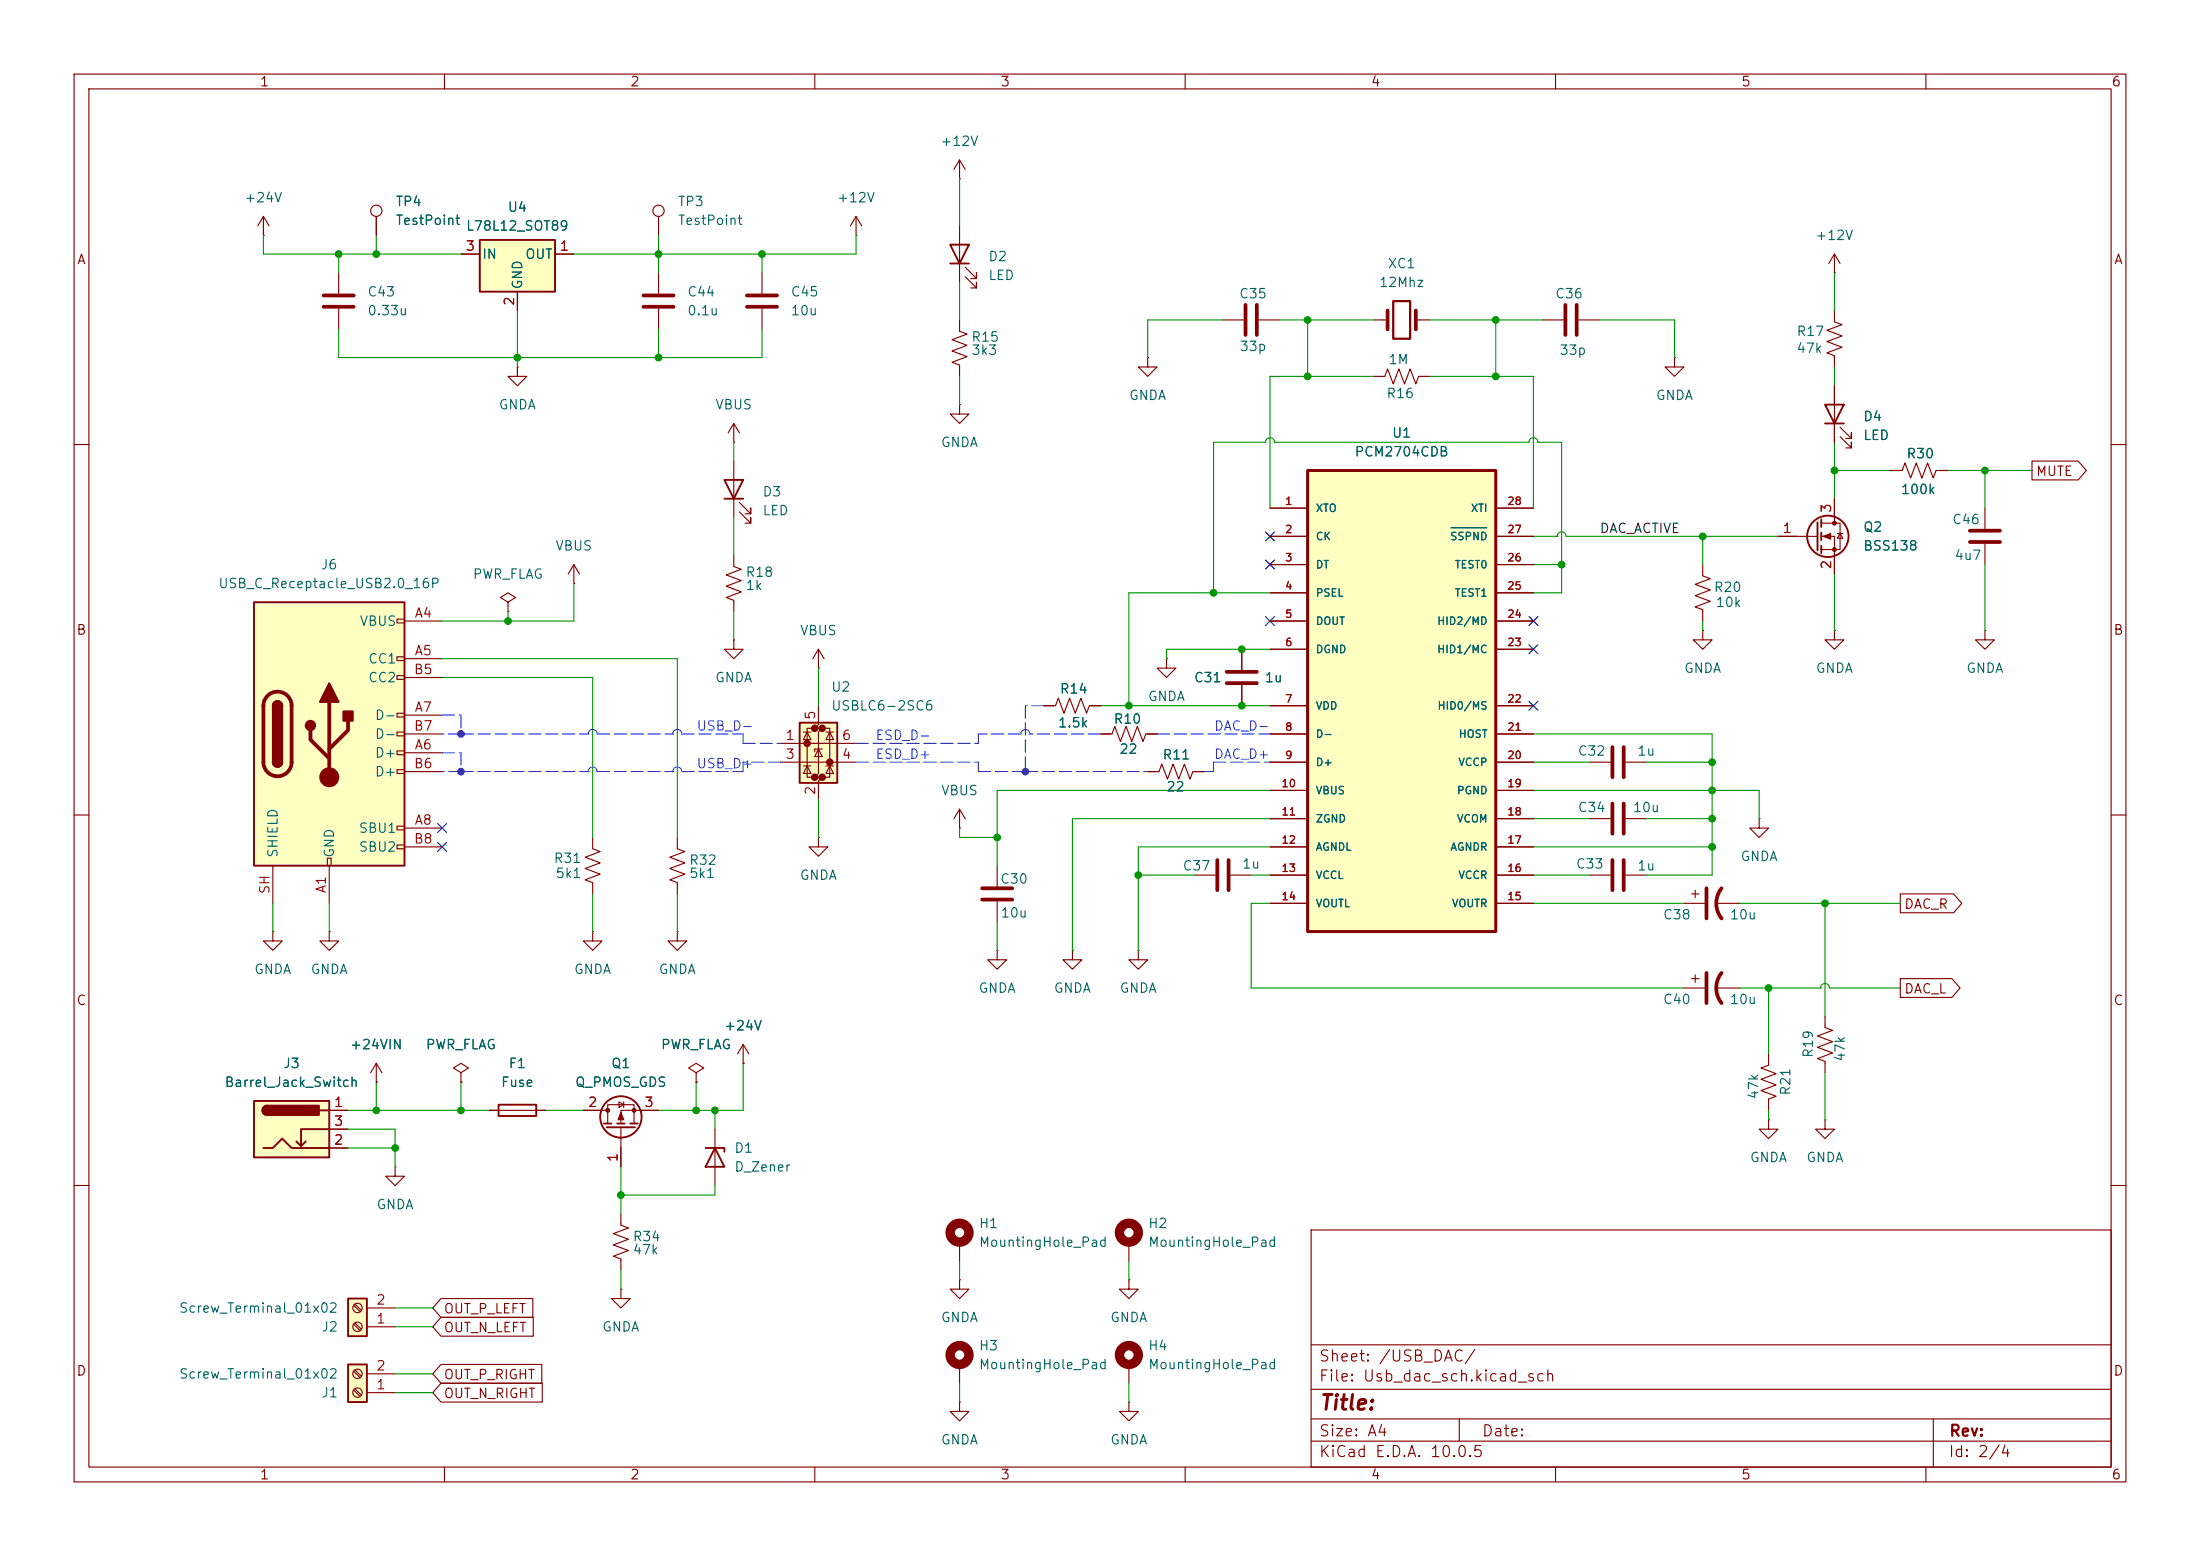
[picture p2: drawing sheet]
<svg xmlns="http://www.w3.org/2000/svg" width="297mm" height="210mm" viewBox="0 0 297 210" stroke-linecap="round" stroke-linejoin="round" font-family="sans-serif">
<g fill="none" stroke="#840000" stroke-width=".15">
<path d="M10 10h277v190h-277zM12 12h273v186h-273zM60 10v2M110 10v2M160 10v2M210 10v2M260 10v2M10 60h2M285 60h2M10 110h2M285 110h2M10 160h2"/>
<path d="M177 166h108v32h-108zM285 160h2M60 198v2M110 198v2M160 198v2M177 194.5h108M177 191.5h108M177 187.5h108M177 181.5h108M197 191.5v3M210 198v2M260 198v2"/>
<path d="M261 191.5v6.5"/>
</g>
<path d="M64.8 32.4h10.1v7h-10.1z" fill="#ffffc2"/>
<g fill="none" stroke="#840000" stroke-width=".25">
<path d="M64.8 32.4h10.1v7h-10.1zM97.8 64.8h2.5l-1.2 2.5zM97.8 67.3h2.5M245.4 70.5v3.8M245.9 70.1v1M245.9 71.9v1M245.9 73.7v1M95.2 154.9h2.6v.5M96.5 154.9l1.3 2.6h-2.6z"/>
<circle cx="246.8" cy="72.4" r="2.79"/>
</g>
<g fill="none" stroke="#840000" stroke-width=".15">
<path d="M35.6 31.8h.1M35.6 29.2l-.8 1.3M35.6 29.2l.7 1.3M35.6 29.2v2.6M45.7 36.8v2.8M50.8 29.2v2.6M62.2 34.3h2.6M69.8 39.4v2.5M74.9 34.3h2.6M45.7 41.7v2.8M69.8 49.5v1.3h1.3l-1.3 1.3-1.2-1.3h1.2M69.8 49.5h.1"/>
<path d="M99.1 59.7h.1M99.1 57.2l-.8 1.2M99.1 57.2l.7 1.2M99.1 57.2v2.5M77.5 78.7h.1M77.5 76.2l-.8 1.3M77.5 76.2l.7 1.3M77.5 76.2v2.5M99.1 62.2v7.7M99.8 69.1l1.5 1.5v-.7v.7h-.7M99.8 67.8l1.5 1.5v-.7v.7h-.7M240 72.4h5.4"/>
<path d="M245.9 70.6h2.5v3.6h-2.5M245.9 72.4h1.7v5.1M247.6 67.3v3.3M248 72h.8M248.4 72l.4 .6h-.8zM255.3 63.5h1.5l.4-1 .7 2 .8-2 .8 2 .7-2 .8 2 .4-1h1.5M268 68.6v2.8M268 73.4v2.8M247.6 85.1v1.3h1.3l-1.3 1.2-1.2-1.2h1.2M247.6 85.1h.1M268 85.1v1.3h1.2l-1.2 1.2-1.3-1.2h1.3M268 85.1h.1"/>
<path d="M110.5 113v1.3h1.3l-1.3 1.3-1.3-1.3h1.3M110.5 113h.1M36.8 125.7v1.3h1.3l-1.3 1.3-1.2-1.3h1.2M36.8 125.7h.1M44.4 125.7v1.3h1.3l-1.3 1.3-1.2-1.3h1.2M44.4 125.7h.1M96.5 152.4v7.6M83.8 174v1.3h1.3l-1.3 1.2-1.3-1.2h1.3M83.8 174h.1M83.8 163.8v1.6l1 .3-2 .8 2 .8-2 .7 2 .8-2 .7 1 .4v1.6M129.5 172.7v1.3h1.3l-1.3 1.3-1.2-1.3h1.2M129.5 172.7h.1"/>
<path d="M129.5 167.6v2.6M152.4 172.7v1.3h1.3l-1.3 1.3-1.3-1.3h1.3M152.4 172.7h.1M129.5 189.2v1.3h1.3l-1.3 1.3-1.2-1.3h1.2M129.5 189.2h.1M129.5 184.2v2.5M152.4 189.2v1.3h1.3l-1.3 1.3-1.3-1.3h1.3M152.4 189.2h.1"/>
<circle cx="50.8" cy="28.4" r=".76"/>
</g>
<path d="M43.7 39.9h4.1M43.7 41.4h4.1M265.9 71.6h4.1M265.9 73.2h4.1" fill="none" stroke="#840000" stroke-width=".51"/>
<g fill="none" stroke="#840000" stroke-width="1.3">
<circle cx="129.5" cy="166.4" r="1.27"/>
<circle cx="129.5" cy="182.9" r="1.27"/>
</g>
<g fill="#840000" stroke="#840000" stroke-width=".15">
<path d="M246.1 72.4l1-.4v.8z"/>
<circle cx="247.6" cy="70.6" r=".25"/>
<circle cx="247.6" cy="74.2" r=".25"/>
</g>
<path d="M107.9 97.5h5.1v8.2h-5.1z" fill="#ffffc2"/>
<g fill="#840000" stroke="#840000" stroke-width=".51">
<circle cx="109" cy="100.3" r=".25"/>
<circle cx="110" cy="98.3" r=".25"/>
<circle cx="110" cy="104.9" r=".25"/>
<circle cx="111" cy="98.3" r=".25"/>
<circle cx="111" cy="104.9" r=".25"/>
<circle cx="112" cy="102.9" r=".25"/>
</g>
<g fill="none" stroke="#840000" stroke-width=".15">
<path d="M88.9 29.2v2.6M88.9 36.8v2.8M102.9 36.8v2.8M115.6 31.8h.1M115.6 29.2l-.8 1.3M115.6 29.2l.7 1.3M115.6 29.2v2.6M129.5 24.1h.1M129.5 21.6v2.5M129.5 30.5v7.6M129.5 21.6l-.7 1.3M129.5 21.6l.8 1.3"/>
<path d="M130.3 37.3l1.5 1.6v-.8v.8h-.7M130.3 36.1l1.5 1.5v-.8v.8h-.7M88.9 41.7v2.8M102.9 41.7v2.8M129.5 43.2v1.5l1.1 .4-2.1 .7 2.1 .8-2.1 .8 2.1 .7-2.1 .8 1 .4v1.5M129.5 54.6v1.3h1.3l-1.3 1.3-1.2-1.3h1.2M129.5 54.6h.1M154.9 48.3v1.2h1.3l-1.3 1.3-1.2-1.3h1.2M154.9 48.3h.1M247.6 41.9v1.5l1.1 .4-2.1 .8 2.1 .7-2.1 .8 2.1 .8-2.1 .7 1 .4v1.5M247.6 52.1v7.6M248.4 58.9l1.5 1.6v-.8v.8h-.7"/>
<path d="M248.4 57.7l1.5 1.5v-.8v.8h-.7M99.1 74.9v1.6l1 .3-2.1 .8 2.1 .8-2.1 .7 2.1 .8-2.1 .7 1.1 .4v1.6M99.1 86.4v1.2h1.2l-1.2 1.3-1.3-1.3h1.3M99.1 86.4h.1M108.5 98.8h1M109 98.8l.5 1h-1zM110 98.3h-1v6.6h1M110.5 95.3v2.5l-.5 .5h1l-.5 .5v5.6l-.5 .5h1l-.5 .5v2.6M110.5 90.2h.1M110.5 87.6v2.6M110.5 87.6l-.8 1.3M110.5 87.6l.8 1.3"/>
<path d="M111 98.3h1v6.6h-1M111.5 98.8h1M112 98.8l.5 1h-1zM105.4 100.3h10.2M105.4 102.9h10.2M108.5 103.4h1M109 103.4l.5 1h-1zM110.5 101.1l.5 1h-1zM111 101.1h-1v.4M111.5 103.4h1M112 103.4l.5 1h-1zM53.3 157.5v1.3h1.3l-1.3 1.2-1.2-1.2h1.2"/>
<path d="M53.3 157.5h.1M66 149.9h7.7M78.7 149.9h3.3M82 151.6v-2.5h3.6v2.5M83.6 148.7l.6 .4-.6 .4zM83.8 152.1v5.4M84.2 148.7v.8M88.9 149.9h-5.1v1.7M100.3 143.5h.1M100.3 141l-.7 1.2M100.3 141l.8 1.2M100.3 141v2.5"/>
<circle cx="88.9" cy="28.4" r=".76"/>
</g>
<g fill="none" stroke="#840000" stroke-width=".25">
<path d="M128.3 33h2.5l-1.3 2.6zM128.3 35.6h2.5M246.4 54.6h2.5l-1.3 2.6zM246.4 57.2h2.5M107.9 97.5h5.1v8.2h-5.1zM67.3 149.1h5.1v1.5h-5.1zM81.5 151.6h1M81.9 152.1h3.8M83.3 151.6h1M85.1 151.6h1"/>
<circle cx="83.8" cy="150.7" r="2.79"/>
</g>
<path d="M86.9 39.9h4M100.8 39.9h4.1M86.9 41.4h4M100.8 41.4h4.1" fill="none" stroke="#840000" stroke-width=".51"/>
<g fill="#840000" stroke="#840000" stroke-width=".15">
<path d="M83.8 150.1l.4 1h-.8z"/>
<circle cx="82" cy="149.9" r=".25"/>
<circle cx="85.6" cy="149.9" r=".25"/>
</g>
<path d="M34.3 148.6h10.1v7.6h-10.1z" fill="#ffffc2"/>
<path d="M34.3 148.6h10.1v7.6h-10.1zM35.6 154.9h1.2l1.3-1.2 1.3 1.2h5M36.1 149.2a.64 .64 0 0 0-.7 .7 .64 .64 0 0 0 .7 .6M41.3 154.1l-.7 .6M43.2 149.9h1.2M44.4 152.4h-3.8v2.3l-.6-.6" fill="none" stroke="#840000" stroke-width=".25"/>
<g fill="#840000" stroke="#840000" stroke-width=".25">
<path d="M35.6 149.4l.5-.2v1.3a.63 .63 0 0 1-.6-.4 .63 .63 0 0 1 .1-.7z"/>
<path d="M36.1 149.2h7v1.3h-7z"/>
</g>
<path d="M80 113v1.6l1 .3-2 .8 2 .8-2 .7 2 .8-2 .7 1 .4v1.6M91.4 113v1.6l1.1 .3-2.1 .8 2.1 .8-2.1 .7 2.1 .8-2.1 .7 1 .4v1.6M44.4 149.9h2.6M44.4 154.9h2.6M44.4 152.4h2.6" fill="none" stroke="#840000" stroke-width=".15"/>
<path d="M34.3 81.3h20.3v35.5h-20.3z" fill="#ffffc2"/>
<g fill="none" stroke="#840000" stroke-width=".15">
<path d="M53.6 83.6h1v.5h-1zM53.6 88.6h1v.6h-1zM53.6 91.2h1v.5h-1zM53.6 96.3h1v.5h-1zM53.6 98.8h1v.5h-1zM54.6 83.8h5.1M54.6 88.9h5.1M54.6 96.5h5.1M54.6 91.4h5.1M54.6 99.1h5.1M36.8 116.8v5.1M44.2 115.8h.5v1h-.5z"/>
<path d="M44.4 116.8v5.1M53.6 101.3h1v.6h-1zM53.6 103.9h1v.5h-1zM53.6 111.5h1v.5h-1zM53.6 114h1v.6h-1zM54.6 101.6h5.1M54.6 111.8h5.1M54.6 104.1h5.1M54.6 114.3h5.1"/>
</g>
<path d="M34.3 81.3h20.3v35.5h-20.3zM36.8 95.3a.64 .64 0 0 1 .7-.7 .64 .64 0 0 1 .6 .7M36.8 102.9a.64 .64 0 0 0 .7 .6 .64 .64 0 0 0 .6-.6" fill="none" stroke="#840000" stroke-width=".25"/>
<path d="M36.1 93.9a1.9 1.9 0 0 1 2.1-.4 1.9 1.9 0 0 1 1.2 1.8v7.6a1.91 1.91 0 0 1-1.9 1.9 1.91 1.91 0 0 1-1.9-1.9v-7.6a1.9 1.9 0 0 1 .5-1.4zM41.9 98.6v1.2l2.5 2.6M44.4 94.7v10.2M47 97.3v1.3l-2.6 2.5" fill="none" stroke="#840000" stroke-width=".51"/>
<g fill="#840000" stroke="#840000" stroke-width=".25">
<path d="M36.8 95.3h1.3v7.6h-1.3z"/>
<path d="M37 94.8a.64 .64 0 0 1 .7-.1 .64 .64 0 0 1 .4 .6h-1.3z"/>
<path d="M36.8 102.9h1.3a.64 .64 0 0 1-.6 .6 .64 .64 0 0 1-.7-.6z"/>
<path d="M44.4 92.2l1.3 2.5h-2.5z"/>
<path d="M46.4 96h1.2v1.3h-1.2z"/>
<circle cx="41.9" cy="97.9" r=".63"/>
</g>
<circle cx="44.4" cy="104.9" r="1.27" fill="#840000" stroke="#840000" stroke-width=".15"/>
<path d="M47 175.3h2.5v5h-2.5z" fill="#ffffc2"/>
<path d="M47 175.3h2.5v5h-2.5z" fill="none" stroke="#840000" stroke-width=".25"/>
<g fill="none" stroke="#840000" stroke-width=".15">
<path d="M129.5 111.8h.1M129.5 109.2l-.7 1.3M129.5 109.2l.8 1.3M129.5 109.2v2.6M47.8 178.7l.8 .9M47.8 176.2l.8 .8M47.9 178.6l.9 .8M47.9 176l.9 .9M49.5 179.1h3.8M49.5 176.5h3.8"/>
<circle cx="48.3" cy="179.1" r=".63"/>
<circle cx="48.3" cy="176.5" r=".63"/>
</g>
<path d="M47 184.2h2.5v5h-2.5z" fill="#ffffc2"/>
<path d="M47 184.2h2.5v5h-2.5z" fill="none" stroke="#840000" stroke-width=".25"/>
<g fill="none" stroke="#840000" stroke-width=".15">
<path d="M247.6 36.8h.1M247.6 34.3l-.7 1.3M247.6 34.3l.8 1.3M247.6 34.3v2.5M165.1 43.2h2.8M169.9 43.2h2.8M185.4 50.8h1.5l.4-1 .8 2 .7-2 .8 2 .8-2 .7 2 .4-1h1.5M185.4 43.2h1.9M191.1 43.2h1.9M208.3 43.2h2.8M213.1 43.2h2.8M226.1 48.3v1.2h1.2l-1.2 1.3-1.3-1.3h1.3"/>
<path d="M226.1 48.3h.1M68.6 81.3l1-.7-1-.6-1 .6 1 .7v1.3M68.6 82.6h.1M157.5 88.9v1.3h1.2l-1.2 1.2-1.3-1.2h1.3M157.5 88.9h.1M134.6 116.8v2.8M161.3 118.1h2.8M166.1 118.1h2.8M214.6 118.1h2.8M214.6 110.5h2.8M219.5 118.1h2.7M219.5 110.5h2.7"/>
<path d="M237.5 110.5v1.3h1.3l-1.3 1.2-1.3-1.2h1.3M237.5 110.5h.1M80 125.7v1.3h1.3l-1.3 1.3-1.3-1.3h1.3M80 125.7h.1M91.4 125.7v1.3h1.3l-1.3 1.3-1.2-1.3h1.2M91.4 125.7h.1M134.6 128.3v1.2h1.3l-1.3 1.3-1.3-1.3h1.3M134.6 128.3h.1M134.6 121.7v2.8M144.8 128.3v1.2h1.2l-1.2 1.3-1.3-1.3h1.3M144.8 128.3h.1M227.3 121.9h2.8"/>
<path d="M227.3 133.4h2.8M228.3 120.7h1.1M228.3 132.1h1.1M228.9 120.1v1.1M228.9 131.6v1M231.6 121.9h3.3M231.6 133.4h3.3M246.4 137.2v1.5l1 .4-2 .7 2 .8-2 .8 2 .7-2 .8 1 .4v1.5M50.8 146.1h.1M50.8 143.5l-.8 1.3M50.8 143.5l.8 1.3M50.8 143.5v2.6"/>
<path d="M62.2 144.8l1-.7-1-.6-1 .6 1 .7v1.3M62.2 146.1h.1M94 144.8l1-.7-1-.6-1 .6 1 .7v1.3M94 146.1h.1M238.8 151.1v1.3h1.2l-1.2 1.3-1.3-1.3h1.3M238.8 151.1h.1M238.8 142.2v1.6l-1.1 .3 2.1 .8-2.1 .8 2.1 .7-2.1 .8 2.1 .8-1 .3v1.6M246.4 151.1v1.3h1.2l-1.2 1.3-1.3-1.3h1.3M246.4 151.1h.1M152.4 167.6v2.6M47.8 187.6l.8 .9M47.8 185.1l.8 .8"/>
<path d="M47.9 187.5l.9 .8M47.9 184.9l.9 .9M49.5 188h3.8M49.5 185.4h3.8M152.4 184.2v2.5"/>
<circle cx="48.3" cy="188" r=".63"/>
<circle cx="48.3" cy="185.4" r=".63"/>
</g>
<g fill="none" stroke="#840000" stroke-width=".51">
<path d="M168.1 41.1v4.1M169.7 41.1v4.1M187.3 41.9v2.6M191.1 41.9v2.6M211.3 41.1v4.1M212.9 41.1v4.1M132.6 119.9h4.1M164.3 116.1v4M165.9 116.1v4M217.7 108.5v4M217.7 116.1v4M219.2 108.5v4"/>
<path d="M219.2 116.1v4M230.4 119.9v4.1M232.4 119.9a3.3 3.3 0 0 0 0 4.1M132.6 121.4h4.1M230.4 131.3v4.1M232.4 131.3a3.3 3.3 0 0 0 0 4.1"/>
</g>
<path d="M188.1 40.6h2.3v5.1h-2.3z" fill="none" stroke="#840000" stroke-width=".3"/>
<g fill="none" stroke="#840000" stroke-width="1.3">
<circle cx="152.4" cy="166.4" r="1.27"/>
<circle cx="152.4" cy="182.9" r="1.27"/>
</g>
<path d="M176.5 63.5h25.4v62.2h-25.4z" fill="#ffffc2"/>
<path d="M176.5 63.5h25.4v62.2h-25.4z" fill="none" stroke="#840000" stroke-width=".41"/>
<g fill="none" stroke="#840000" stroke-width=".15">
<path d="M50.8 29.2v2.6M62.2 34.3h2.6M69.8 39.4v2.5M74.9 34.3h2.6M247.6 52.1v2.5M247.6 57.2v2.5M171.4 68.6h5.1M171.4 72.4h5.1M171.4 76.2h5.1M201.9 68.6h5.1M201.9 72.4h5.1M201.9 76.2h5.1"/>
<path d="M229.9 76.2v1.5l1 .4-2 .8 2 .7-2 .8 2 .8-2 .7 1 .4v1.5M240 72.4h2.6M247.6 67.3v2.6M247.6 74.9v2.6M255.3 63.5h1.2M261.6 63.5h1.3M274.3 62.2h6.3l1.1 1.3-1.1 1.3h-6.3zM141 95.3h1.5l.4-1.1 .7 2.1 .8-2.1 .8 2.1 .7-2.1 .8 2.1 .4-1h1.5M148.6 99.1h1.5l.4-1.1 .8 2.1 .7-2.1 .8 2.1 .7-2.1 .8 2.1 .4-1h1.5M167.6 87.6v2.8M167.6 92.5v2.8M171.4 80h5.1"/>
<path d="M171.4 83.8h5.1M171.4 87.6h5.1M171.4 95.3h5.1M171.4 99.1h5.1M201.9 80h5.1M201.9 83.8h5.1M201.9 87.6h5.1M201.9 95.3h5.1M201.9 99.1h5.1M229.9 85.1v1.3h1.2l-1.2 1.2-1.3-1.2h1.3M229.9 85.1h.1M154.9 104.1h1.6l.3-1 .8 2.1 .8-2.1 .7 2.1 .8-2.1 .8 2.1 .3-1.1h1.6"/>
<path d="M171.4 102.9h5.1M171.4 106.7h5.1M171.4 110.5h5.1M171.4 114.3h5.1M171.4 118.1h5.1M201.9 102.9h5.1M201.9 106.7h5.1M201.9 110.5h5.1M201.9 114.3h5.1M201.9 118.1h5.1M214.6 102.9h2.8M219.5 102.9h2.7"/>
<path d="M153.7 128.3v1.2h1.2l-1.2 1.3-1.3-1.3h1.3M153.7 128.3h.1M171.4 121.9h5.1M201.9 121.9h5.1M256.5 120.6h7.2l1.2 1.3-1.2 1.3h-7.2zM256.5 132.1h7l1.1 1.3-1.1 1.2h-7zM44.4 149.9h2.6M44.4 154.9h2.6M44.4 152.4h2.6M50.8 146.1h.1M62.2 146.1h.1M66 149.9h1.3"/>
<path d="M72.4 149.9h1.3M78.7 149.9h2.6M83.8 154.9v2.6M86.4 149.9h2.5M94 146.1h.1M100.3 143.5h.1M59.5 175.3h12.4v2.5h-12.4l-1.1-1.3zM59.5 177.8h12.5v2.5h-12.5l-1.1-1.2zM59.5 184.1h13.6v2.6h-13.6l-1.1-1.3zM59.5 186.7h13.7v2.5h-13.7l-1.1-1.2z"/>
</g>
<path d="M195.9 71.2h4.8" fill="none" stroke="#006464" stroke-width=".15"/>
<path d="M165.6 92.2h4.1M165.6 90.7h4.1M217.7 100.8v4.1M219.2 100.8v4.1" fill="none" stroke="#840000" stroke-width=".51"/>
<g fill="none" stroke="#009600" stroke-width=".15">
<path d="M35.6 31.8v2.5h26.6M45.7 34.3v2.5M50.8 31.8v2.5M88.9 31.8v5M102.9 34.3v2.5M115.6 31.8v2.5h-38.1M129.5 24.1v6.4M129.5 38.1v5.1M247.6 36.8v5.1M45.7 44.5v3.8h57.2v-3.8M69.8 41.9v7.6M88.9 44.5v3.8"/>
<path d="M99.1 59.7v2.5M129.5 50.8v3.8M165.1 43.2h-10.2v5.1M172.1 59.7h34.3a.61 .61 0 0 1 .6-.6 .61 .61 0 0 1 .6 .6M172.1 59.7h.1M172.1 59.7a.61 .61 0 0 0-.7-.6 .61 .61 0 0 0-.6 .6h-7v20.3M172.7 43.2h12.7M176.5 43.2v7.6M185.4 50.8h-14v17.8M193 50.8h14v17.8M193 43.2h15.3M201.9 43.2v7.6"/>
<path d="M207.6 59.7h.1M207.6 59.7h3.2v20.3h-3.8M215.9 43.2h10.2v5.1M247.6 49.5v2.6M247.6 59.7v7.6M77.5 78.7v5.1h-17.8M99.1 69.9v5M207 72.4h3.2M207 76.2h3.8M210.2 72.4h.1M210.2 72.4a.61 .61 0 0 1 .6-.6 .61 .61 0 0 1 .6 .6h28.6M229.9 72.4v3.8"/>
<path d="M247.6 77.5v7.6M247.6 63.5h7.7M262.9 63.5h11.4M268 63.5v5.1M268 76.2v8.9M59.7 91.4h20.3v21.6M59.7 88.9h31.7v24.1M68.6 82.6v1.2M99.1 82.6v3.8M110.5 90.2v5.1M148.6 95.3h22.8M171.4 80h-19v15.3"/>
<path d="M171.4 87.6h-13.9v1.3M207 99.1h24.1v19h-8.9M229.9 83.8v1.3M110.5 108v5M129.5 111.8v1.2h5.1M153.7 118.1h7.6M168.9 118.1h2.5M171.4 106.7h-36.8v10.1M171.4 114.3h-17.7v14M171.4 110.5h-26.6v17.8M207 106.7h30.5v3.8M207 118.1h7.6"/>
<path d="M207 114.3h24.1M207 110.5h7.6M207 102.9h7.6M222.2 110.5h8.9M222.2 102.9h8.9M36.8 121.9v3.8M44.4 121.9v3.8M80 120.7v5M91.4 120.7v5M134.6 124.5v3.8M171.4 121.9h-2.5v11.5h58.4M207 121.9h20.3"/>
<path d="M234.9 121.9h21.6M234.9 133.4h10.9M238.8 133.4v8.8M245.8 133.4h.1M245.8 133.4a.61 .61 0 0 1 .6-.7 .61 .61 0 0 1 .6 .7h9.5M246.4 121.9v15.3M47 149.9h19M47 154.9h6.3M47 152.4h6.3v5.1M50.8 146.1v3.8M62.2 146.1v3.8M73.7 149.9h5"/>
<path d="M83.8 157.5v6.3M94 146.1v3.8M96.5 149.9v2.5M100.3 143.5v6.4h-11.4M238.8 149.9v1.2M246.4 144.8v6.3M53.3 176.5h5.1M53.3 179.1h5.1M83.8 171.5v2.5M96.5 160v1.3h-12.7M129.5 170.2v2.5M152.4 170.2v2.5"/>
<path d="M53.3 185.4h5.1M53.3 188h5.1M129.5 186.7v2.5M152.4 186.7v2.5"/>
</g>
<g fill="none" stroke="#203aff" stroke-width=".15" stroke-dasharray="1.7 .6">
<path d="M59.7 96.5h2.5M62.2 96.5v2.6M62.2 99.1h-2.5M62.2 99.1h17.2M79.4 99.1h.1M80.6 99.1h10.2M90.8 99.1h.1M92 99.1h8.3M100.3 99.1v1.2M132.1 99.1v1.2M137.8 99.1h-5.7M138.4 95.3v8.8"/>
<path d="M139 99.1h.1M141 95.3h-2.6M148.6 99.1h-9.6M156.2 99.1h15.2M59.7 101.6h2.5M62.2 101.6v2.5M62.2 104.1h-2.5M62.2 104.1h17.2M79.4 104.1h.1M80.6 104.1h10.2M90.8 104.1h.1M92 104.1h8.3"/>
<path d="M100.3 102.9v1.2M100.3 100.3h5.1M105.4 102.9h-5.1M115.6 100.3h16.5M115.6 102.9h16.5M132.1 102.9v1.2M132.1 104.1h6.3M138.4 104.1h16.5M162.6 104.1h1.2M163.8 102.9h7.6M163.8 104.1v-1.2"/>
</g>
<path d="M79.4 99.1a.61 .61 0 0 1 .6-.6 .61 .61 0 0 1 .6 .6M90.8 99.1a.61 .61 0 0 1 .6-.6 .61 .61 0 0 1 .6 .6M137.8 99.1a.61 .61 0 0 1 .6-.6 .61 .61 0 0 1 .6 .6M79.4 104.1a.61 .61 0 0 1 .6-.6 .61 .61 0 0 1 .6 .6M90.8 104.1a.61 .61 0 0 1 .6-.6 .61 .61 0 0 1 .6 .6" fill="none" stroke="#203aff" stroke-width=".15"/>
<g fill="none" stroke="#000084" stroke-width=".15">
<path d="M170.8 71.8l1.3 1.2M170.8 75.6l1.3 1.2M172.1 71.8l-1.3 1.2M172.1 75.6l-1.3 1.2M170.8 83.2l1.3 1.2M172.1 83.2l-1.3 1.2M206.4 94.6l1.2 1.3M206.4 83.2l1.2 1.2M206.4 87l1.2 1.2M207.6 94.6l-1.2 1.3M207.6 83.2l-1.2 1.2M207.6 87l-1.2 1.2"/>
<path d="M59.1 111.2l1.2 1.2M59.1 113.7l1.2 1.2M60.3 111.2l-1.2 1.2M60.3 113.7l-1.2 1.2"/>
</g>
<g fill="#009600" stroke="#009600" stroke-width=".14">
<circle cx="50.8" cy="34.3" r=".46"/>
<circle cx="45.7" cy="34.3" r=".46"/>
<circle cx="69.8" cy="48.3" r=".46"/>
<circle cx="88.9" cy="34.3" r=".46"/>
<circle cx="88.9" cy="48.3" r=".46"/>
<circle cx="102.9" cy="34.3" r=".46"/>
<circle cx="152.4" cy="95.3" r=".46"/>
<circle cx="153.7" cy="118.1" r=".46"/>
<circle cx="134.6" cy="113" r=".46"/>
<circle cx="83.8" cy="161.3" r=".46"/>
<circle cx="50.8" cy="149.9" r=".46"/>
<circle cx="53.3" cy="154.9" r=".46"/>
<circle cx="68.6" cy="83.8" r=".46"/>
<circle cx="96.5" cy="149.9" r=".46"/>
<circle cx="62.2" cy="149.9" r=".46"/>
<circle cx="94" cy="149.9" r=".46"/>
<circle cx="176.5" cy="50.8" r=".46"/>
<circle cx="163.8" cy="80" r=".46"/>
<circle cx="210.8" cy="76.2" r=".46"/>
<circle cx="176.5" cy="43.2" r=".46"/>
<circle cx="201.9" cy="43.2" r=".46"/>
<circle cx="201.9" cy="50.8" r=".46"/>
<circle cx="246.4" cy="121.9" r=".46"/>
<circle cx="238.8" cy="133.4" r=".46"/>
<circle cx="231.1" cy="106.7" r=".46"/>
<circle cx="231.1" cy="110.5" r=".46"/>
<circle cx="231.1" cy="114.3" r=".46"/>
<circle cx="167.6" cy="87.6" r=".46"/>
<circle cx="167.6" cy="95.3" r=".46"/>
<circle cx="231.1" cy="102.9" r=".46"/>
<circle cx="229.9" cy="72.4" r=".46"/>
<circle cx="247.6" cy="63.5" r=".46"/>
<circle cx="268" cy="63.5" r=".46"/>
</g>
<g fill="#203aff" stroke="#203aff" stroke-width=".14">
<circle cx="138.4" cy="104.1" r=".46"/>
<circle cx="62.2" cy="99.1" r=".46"/>
<circle cx="62.2" cy="104.1" r=".46"/>
</g>
<text font-size="2" fill="#840000" x="178" y="190.8">Title:</text>
<g font-size="1.5" fill="#840000">
<text x="178" y="184.1">Sheet: /USB_DAC/</text>
<text x="178" y="186.8">File: Usb_dac_sch.kicad_sch</text>
<text x="178" y="197">KiCad E.D.A. 10.0.5</text>
<text x="178" y="194.2">Size: A4</text>
<text x="200" y="194.2">Date:</text>
<text x="263" y="197">Id: 2/4</text>
<text x="263" y="194.2">Rev:</text>
</g>
<g font-size="1.3" fill="#840000">
<text x="35" y="12">1</text>
<text x="85" y="12">2</text>
<text x="135" y="12">3</text>
<text x="185" y="12">4</text>
<text x="235" y="12">5</text>
<text x="285" y="12">6</text>
<text x="10.3" y="36">A</text>
<text x="285.3" y="36">A</text>
<text x="274.8" y="64.6">MUTE</text>
<text x="10.2" y="86">B</text>
<text x="285.2" y="86">B</text>
<text x="257" y="123">DAC_R</text>
<text x="10.2" y="136">C</text>
<text x="257" y="134.4">DAC_L</text>
<text x="285.2" y="136">C</text>
<text x="59.8" y="177.6">OUT_P_LEFT</text>
<text x="10.2" y="186">D</text>
<text x="59.8" y="180.1">OUT_N_LEFT</text>
<text x="285.2" y="186">D</text>
<text x="59.8" y="186.5">OUT_P_RIGHT</text>
<text x="59.8" y="189">OUT_N_RIGHT</text>
<text x="35" y="200">1</text>
<text x="85" y="200">2</text>
<text x="135" y="200">3</text>
<text x="185" y="200">4</text>
<text x="235" y="200">5</text>
<text x="285" y="200">6</text>
</g>
<g font-size="1.3" fill="#006464">
<text x="126.9" y="20">+12V</text>
<text x="32.9" y="27.6">+24V</text>
<text x="53.3" y="28.1">TP4</text>
<text x="68.5" y="28.9">U4</text>
<text x="91.4" y="28.1">TP3</text>
<text x="112.9" y="27.6">+12V</text>
<text x="53.3" y="30.7">TestPoint</text>
<text x="62.8" y="31.4">L78L12_SOT89</text>
<text x="65" y="35.3">IN</text>
<text x="70.8" y="35.3">OUT</text>
<text x="91.4" y="30.7">TestPoint</text>
<text x="133.3" y="35.6">D2</text>
<text x="245" y="32.7">+12V</text>
<text x="49.5" y="40.3">C43</text>
<text x="70.8" y="39.1" transform="rotate(-90 70.8 39.1)">GND</text>
<text x="92.7" y="40.3">C44</text>
<text x="106.7" y="40.3">C45</text>
<text x="133.3" y="38.1">LED</text>
<text x="167.2" y="40.6">C35</text>
<text x="186.1" y="39.1">12Mhz</text>
<text x="187.3" y="36.5">XC1</text>
<text x="209.9" y="40.6">C36</text>
<text x="49.5" y="42.9">0.33u</text>
<text x="92.7" y="42.9">0.1u</text>
<text x="106.7" y="42.9">10u</text>
<text x="131" y="46.4">R15</text>
<text x="167.3" y="47.7">33p</text>
<text x="242.4" y="48">47k</text>
<text x="242.5" y="45.7">R17</text>
<text x="131" y="48.2">3k3</text>
<text x="187.3" y="49.5">1M</text>
<text x="210.4" y="48.2">33p</text>
<text x="67.2" y="55.6">GNDA</text>
<text x="96.5" y="55.6">VBUS</text>
<text x="152.3" y="54.3">GNDA</text>
<text x="187.1" y="54">R16</text>
<text x="187.8" y="59.4">U1</text>
<text x="223.5" y="54.3">GNDA</text>
<text x="251.4" y="57.2">D4</text>
<text x="251.4" y="59.7">LED</text>
<text x="126.9" y="60.7">GNDA</text>
<text x="182.8" y="61.9">PCM2704CDB</text>
<text x="257.3" y="62.2">R30</text>
<text x="102.9" y="67.3">D3</text>
<text x="102.9" y="69.9">LED</text>
<text x="256.5" y="67">100k</text>
<text x="263.5" y="71.1">C46</text>
<text x="43.2" y="77.2">J6</text>
<text x="74.9" y="74.6">VBUS</text>
<text x="251.4" y="72.1">Q2</text>
<text x="251.4" y="74.6">BSS138</text>
<text x="263.8" y="75.9">4u7</text>
<text x="29.4" y="79.7">USB_C_Receptacle_USB2.0_16P</text>
<text x="63.7" y="78.4">PWR_FLAG</text>
<text x="100.6" y="78.2">R18</text>
<text x="100.6" y="80">1k</text>
<text x="231.3" y="80.2">R20</text>
<text x="231.5" y="82.2">10k</text>
<text x="48.5" y="84.8">VBUS</text>
<text x="49.6" y="89.9">CC1</text>
<text x="107.9" y="86.1">VBUS</text>
<text x="49.6" y="92.4">CC2</text>
<text x="96.5" y="92.4">GNDA</text>
<text x="112.1" y="93.7">U2</text>
<text x="143" y="93.9">R14</text>
<text x="154.9" y="94.9">GNDA</text>
<text x="161.1" y="92.4">C31</text>
<text x="170.7" y="92.4">1u</text>
<text x="227.3" y="91.1">GNDA</text>
<text x="245" y="91.1">GNDA</text>
<text x="265.4" y="91.1">GNDA</text>
<text x="50.5" y="97.5">D-</text>
<text x="50.5" y="100">D-</text>
<text x="112.1" y="96.2">USBLC6-2SC6</text>
<text x="142.7" y="98.5">1.5k</text>
<text x="150.3" y="98">R10</text>
<text x="50.5" y="102.6">D+</text>
<text x="50.5" y="105.1">D+</text>
<text x="127" y="107.6">VBUS</text>
<text x="151" y="102.1">22</text>
<text x="156.9" y="102.8">R11</text>
<text x="157.4" y="107.1">22</text>
<text x="212.9" y="102.3">C32</text>
<text x="220.9" y="102.3">1u</text>
<text x="48.3" y="112.7">SBU1</text>
<text x="212.9" y="109.9">C34</text>
<text x="220.3" y="109.9">10u</text>
<text x="37.8" y="115.9" transform="rotate(-90 37.8 115.9)">SHIELD</text>
<text x="45.4" y="115.9" transform="rotate(-90 45.4 115.9)">GND</text>
<text x="48.3" y="115.3">SBU2</text>
<text x="74.7" y="116.8">R31</text>
<text x="74.9" y="118.8">5k1</text>
<text x="92.9" y="117">R32</text>
<text x="92.9" y="118.8">5k1</text>
<text x="107.9" y="119.1">GNDA</text>
<text x="134.9" y="119.6">C30</text>
<text x="159.6" y="117.8">C37</text>
<text x="167.6" y="117.5">1u</text>
<text x="212.7" y="117.5">C33</text>
<text x="220.9" y="117.8">1u</text>
<text x="234.9" y="116.5">GNDA</text>
<text x="135" y="124.2">10u</text>
<text x="224.4" y="124.4">C38</text>
<text x="233.4" y="124.4">10u</text>
<text x="34.2" y="131.8">GNDA</text>
<text x="41.8" y="131.8">GNDA</text>
<text x="77.4" y="131.8">GNDA</text>
<text x="88.8" y="131.8">GNDA</text>
<text x="132" y="134.3">GNDA</text>
<text x="142.2" y="134.3">GNDA</text>
<text x="151.1" y="134.3">GNDA</text>
<text x="224.4" y="135.8">C40</text>
<text x="233.4" y="135.8">10u</text>
<text x="47.2" y="141.9">+24VIN</text>
<text x="57.4" y="141.9">PWR_FLAG</text>
<text x="89.1" y="141.9">PWR_FLAG</text>
<text x="97.7" y="139.4">+24V</text>
<text x="245.1" y="142.9" transform="rotate(-90 245.1 142.9)">R19</text>
<text x="249.4" y="143.4" transform="rotate(-90 249.4 143.4)">47k</text>
<text x="30.2" y="147">Barrel_Jack_Switch</text>
<text x="38.2" y="144.5">J3</text>
<text x="67.5" y="147">Fuse</text>
<text x="68.6" y="144.5">F1</text>
<text x="77.6" y="147">Q_PMOS_GDS</text>
<text x="82.4" y="144.5">Q1</text>
<text x="237.7" y="148.5" transform="rotate(-90 237.7 148.5)">47k</text>
<text x="242" y="147.9" transform="rotate(-90 242 147.9)">R21</text>
<text x="99" y="155.9">D1</text>
<text x="99" y="158.4">D_Zener</text>
<text x="236.2" y="157.2">GNDA</text>
<text x="243.8" y="157.2">GNDA</text>
<text x="50.7" y="163.5">GNDA</text>
<text x="85.3" y="167.8">R34</text>
<text x="132.1" y="166.1">H1</text>
<text x="154.9" y="166.1">H2</text>
<text x="85.3" y="169.6">47k</text>
<text x="132.1" y="168.6">MountingHole_Pad</text>
<text x="154.9" y="168.6">MountingHole_Pad</text>
<text x="24.1" y="177.5">Screw_Terminal_01x02</text>
<text x="126.9" y="178.8">GNDA</text>
<text x="149.8" y="178.8">GNDA</text>
<text x="43.3" y="180">J2</text>
<text x="81.2" y="180">GNDA</text>
<text x="132.1" y="182.6">H3</text>
<text x="132.1" y="185.1">MountingHole_Pad</text>
<text x="154.9" y="182.6">H4</text>
<text x="154.9" y="185.1">MountingHole_Pad</text>
<text x="24.1" y="186.4">Screw_Terminal_01x02</text>
<text x="43.3" y="188.9">J1</text>
<text x="126.9" y="195.3">GNDA</text>
<text x="149.8" y="195.3">GNDA</text>
</g>
<g font-size="1.3" fill="#a90000">
<text x="62.8" y="34.2">3</text>
<text x="75.5" y="34.2">1</text>
<text x="69.7" y="41.4" transform="rotate(-90 69.7 41.4)">2</text>
<text x="247.5" y="69.3" transform="rotate(-90 247.5 69.3)">3</text>
<text x="240.6" y="72.3">1</text>
<text x="247.5" y="76.9" transform="rotate(-90 247.5 76.9)">2</text>
<text x="55.9" y="83.7">A4</text>
<text x="55.9" y="88.8">A5</text>
<text x="55.8" y="91.3">B5</text>
<text x="55.8" y="98.9">B7</text>
<text x="55.9" y="101.5">A6</text>
<text x="55.9" y="96.4">A7</text>
<text x="105.9" y="100.2">1</text>
<text x="110.4" y="97.3" transform="rotate(-90 110.4 97.3)">5</text>
<text x="113.6" y="100.2">6</text>
<text x="55.8" y="104">B6</text>
<text x="105.9" y="102.7">3</text>
<text x="110.4" y="107.4" transform="rotate(-90 110.4 107.4)">2</text>
<text x="113.6" y="102.7">4</text>
<text x="55.9" y="111.6">A8</text>
<text x="55.8" y="114.2">B8</text>
<text x="36.7" y="120.8" transform="rotate(-90 36.7 120.8)">SH</text>
<text x="44.3" y="120.7" transform="rotate(-90 44.3 120.7)">A1</text>
<text x="45" y="149.7">1</text>
<text x="79.3" y="149.7">2</text>
<text x="86.9" y="149.7">3</text>
<text x="45" y="154.8">2</text>
<text x="45" y="152.3">3</text>
<text x="83.7" y="156.9" transform="rotate(-90 83.7 156.9)">1</text>
<text x="50.7" y="178.9">1</text>
<text x="50.7" y="176.4">2</text>
<text x="50.7" y="185.3">2</text>
<text x="50.7" y="187.8">1</text>
</g>
<text font-size="1.3" fill="#0f0f0f" x="215.9" y="72.3">DAC_ACTIVE</text>
<g font-size="1.3" fill="#203aff">
<text x="94" y="98.9">USB_D-</text>
<text x="118.1" y="100.2">ESD_D-</text>
<text x="163.8" y="98.9">DAC_D-</text>
<text x="94" y="104">USB_D+</text>
<text x="118.1" y="102.7">ESD_D+</text>
<text x="163.8" y="102.7">DAC_D+</text>
</g>
<g font-size="1" fill="#a90000">
<text x="173.4" y="68.4">1</text>
<text x="203.4" y="68.4">28</text>
<text x="173.4" y="72.2">2</text>
<text x="173.4" y="76">3</text>
<text x="203.4" y="76">26</text>
<text x="203.4" y="72.2">27</text>
<text x="173.4" y="79.8">4</text>
<text x="173.4" y="83.6">5</text>
<text x="203.4" y="83.6">24</text>
<text x="203.4" y="79.8">25</text>
<text x="173.4" y="87.4">6</text>
<text x="203.4" y="87.4">23</text>
<text x="173.4" y="95.1">7</text>
<text x="203.4" y="95.1">22</text>
<text x="173.4" y="98.9">8</text>
<text x="203.4" y="98.9">21</text>
<text x="172.9" y="106.5">10</text>
<text x="173.4" y="102.7">9</text>
<text x="203.4" y="106.5">19</text>
<text x="203.4" y="102.7">20</text>
<text x="172.9" y="110.3">11</text>
<text x="203.4" y="110.3">18</text>
<text x="172.9" y="114.1">12</text>
<text x="172.9" y="117.9">13</text>
<text x="203.4" y="117.9">16</text>
<text x="203.4" y="114.1">17</text>
<text x="172.9" y="121.7">14</text>
<text x="203.4" y="121.7">15</text>
</g>
<g font-size="1" fill="#006464">
<text x="177.5" y="69.3">XTO</text>
<text x="198.5" y="69.3">XTI</text>
<text x="177.5" y="73.2">CK</text>
<text x="177.5" y="77">DT</text>
<text x="195.7" y="73.2">SSPND</text>
<text x="196.3" y="77">TEST0</text>
<text x="177.5" y="80.8">PSEL</text>
<text x="196.3" y="80.8">TEST1</text>
<text x="177.5" y="84.6">DOUT</text>
<text x="177.5" y="88.4">DGND</text>
<text x="193.9" y="88.4">HID1/MC</text>
<text x="193.9" y="84.6">HID2/MD</text>
<text x="177.5" y="96">VDD</text>
<text x="177.5" y="99.8">D-</text>
<text x="194" y="96">HID0/MS</text>
<text x="196.8" y="99.8">HOST</text>
<text x="177.5" y="103.6">D+</text>
<text x="177.5" y="107.4">VBUS</text>
<text x="196.6" y="107.4">PGND</text>
<text x="196.8" y="103.6">VCCP</text>
<text x="177.5" y="111.3">ZGND</text>
<text x="196.6" y="111.3">VCOM</text>
<text x="177.5" y="115.1">AGNDL</text>
<text x="177.5" y="118.9">VCCL</text>
<text x="195.7" y="115.1">AGNDR</text>
<text x="196.8" y="118.9">VCCR</text>
<text x="177.5" y="122.7">VOUTL</text>
<text x="195.9" y="122.7">VOUTR</text>
</g>
</svg>
